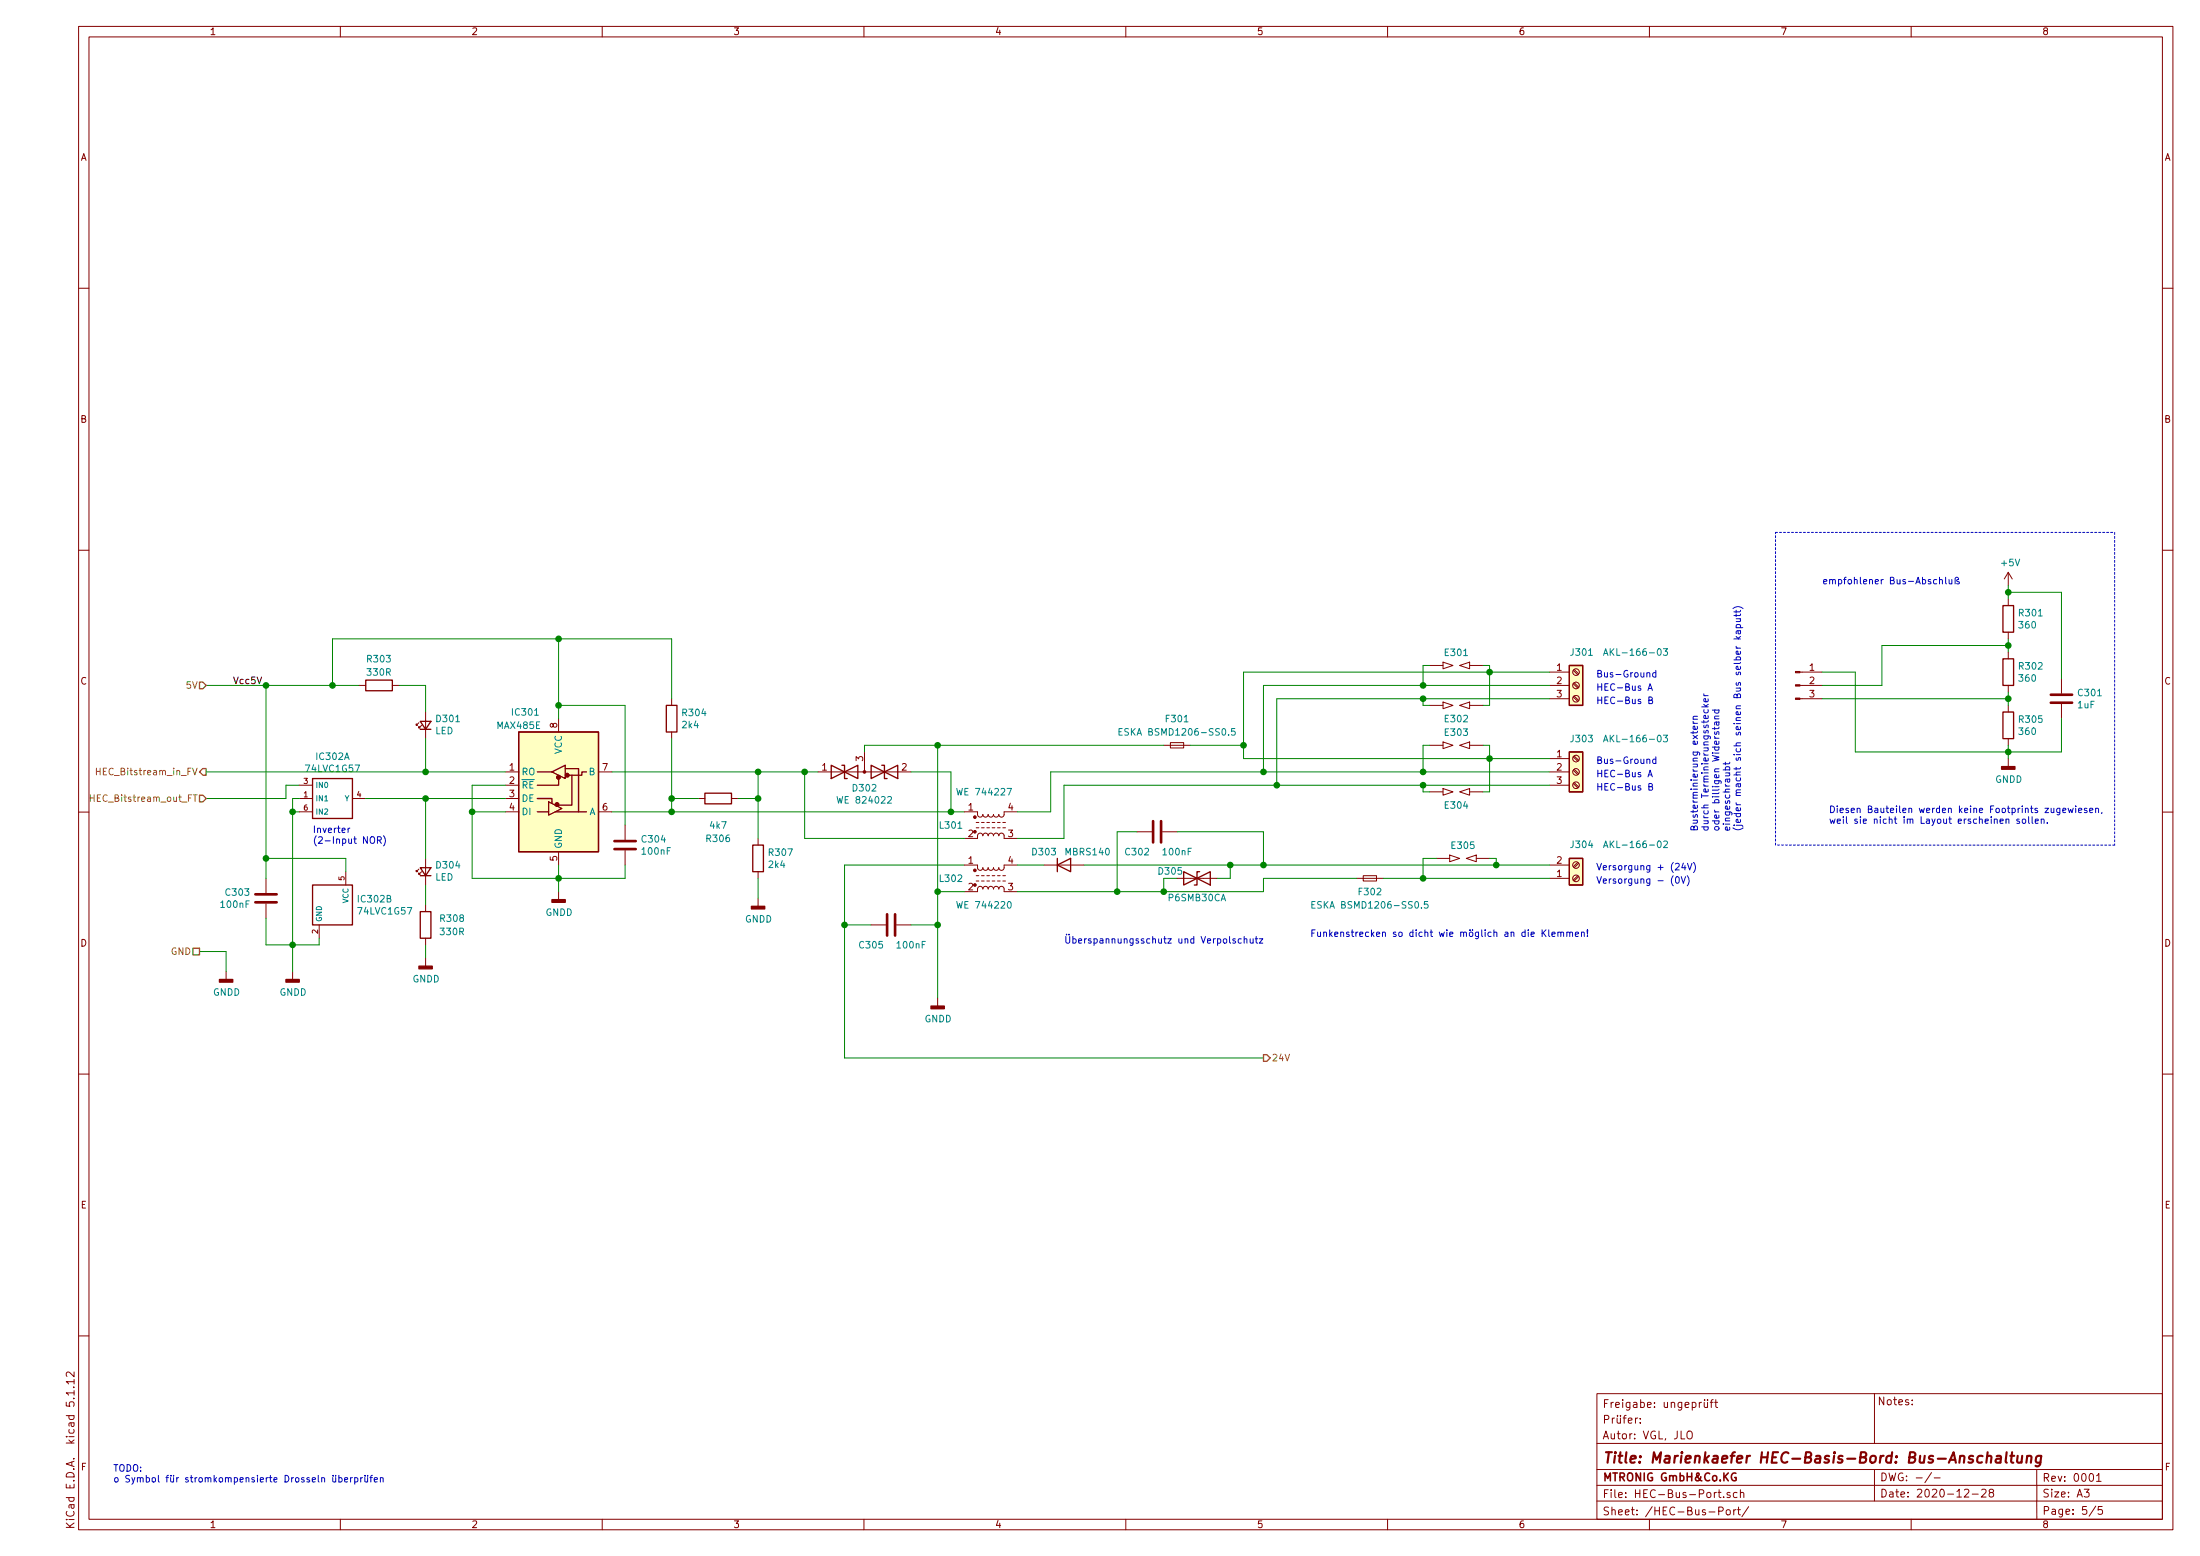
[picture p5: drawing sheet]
<svg xmlns="http://www.w3.org/2000/svg" width="420mm" height="297mm" viewBox="0 0 420 297" stroke-linecap="round" stroke-linejoin="round" font-family="sans-serif">
<g fill="none" stroke="#840000" stroke-width=".19">
<path d="M15 5h400v287h-400zM17 7h396v283h-396zM65 5v2M115 5v2M165 5v2M215 5v2M265 5v2M315 5v2M365 5v2M15 55h2M413 55h2M15 105h2"/>
<path d="M383.5 109.3v2.5M383.5 114.3v1.3M383.5 109.3l-.7 1.2M383.5 109.3l.8 1.2M413 105h2M68.6 130.8h1.2M74.9 130.8h1.3M80 138l-.5 .5v-.3v.3h.3M80.5 138.5l-.5 .5v-.3v.3h.3M81.3 135.9v5.1M106.7 137.2v2.5M128.3 133.4v1.3"/>
<path d="M128.3 139.7v1.3M273 134.7h2.6M273 127h2.6M275.6 134l1.9 .7-1.9 .6zM275.6 126.4l1.9 .6-1.9 .7zM278.8 134.7l1.9-.7v1.3zM278.8 127l1.9-.6v1.3zM280.7 134.7h2.5M280.7 127h2.5M295.9 130.8h3.8M295.9 128.3h3.8M295.9 133.4h3.8"/>
<path d="M300.5 133.1l.8 .8M300.5 130.5l.8 .9M300.5 128l.8 .8M300.6 132.9l.9 .8M300.6 130.3l.9 .9M300.6 127.8l.9 .8M343.8 130.8h4.2M343.8 128.3h4.2M343.8 133.4h4.2M383.5 120.7v1.3M383.5 124.5v1.3M383.5 130.8v1.3"/>
<path d="M383.5 134.7v1.2M393.7 129.6v2.8M393.7 134.4v2.8M15 155h2M57.1 149.9h2.6M57.1 152.4h2.6M57.1 155h2.6M67.3 152.4h2.5M96.5 147.4h2.6M96.5 149.9h2.6M96.5 152.4h2.6M96.5 155h2.6"/>
<path d="M107.9 146.7h.1M114.3 147.4h2.5M114.3 155h2.5M119.4 157.5v2.8M133.3 152.4h1.3M139.7 152.4h1.3M156.2 147.4h17.8M165.1 143.5v3.9M184.1 155h2.6v.7l.4 .3 .4-.1 .2-.4 .1 .3 .3 .2 .4-.1 .2-.4 .1 .3 .4 .2 .3-.1 .2-.4 .4 .5 .5-.1 .2-.4 .1 .4 .5 .1 .3-.3 .1-.7h2.5M186.4 158h.5M186.4 157h.5M187.5 158h.5"/>
<path d="M187.5 157h.5M188.5 158h.5M188.5 157h.5M189.5 158h.5M189.5 157h.5M190.5 158h.5M190.5 157h.5M191.5 158h.5M191.5 157h.5M217.2 158.8h2.8M222 158.8h2.8M222.2 142.3h5.1"/>
<path d="M223.5 141.8h2.6v1h-2.6zM273 142.3h2.6M273 151.2h2.6M275.6 150.5l1.9 .7-1.9 .6zM275.6 141.6l1.9 .7-1.9 .6zM278.8 151.2l1.9-.7v1.3zM278.8 142.3l1.9-.7v1.3zM280.7 142.3h2.5M280.7 151.2h2.5M295.9 144.8h3.8M295.9 147.4h3.8M295.9 149.9h3.8"/>
<path d="M300.5 149.6l.8 .8M300.5 147l.8 .9M300.5 144.5l.8 .8M300.6 149.4l.9 .8M300.6 146.8l.9 .9M300.6 144.3l.9 .8M383.5 141v1.3M383.5 144.8v1.5M413 155h2M50.8 167.7v2.8M50.8 172.5v2.8M61 176.6v2.5"/>
<path d="M66 166.4v2.5M80 165.9l-.5 .5v-.2v.2h.3M80.5 166.4l-.5 .5v-.2v.2h.3M81.3 163.9v5M81.3 172.8v1.2M81.3 179.1v1.3M106.7 162.6v2.5M106.7 170.2v1.5M119.4 162.3v2.8M144.8 160.1v1.2M144.8 166.4v1.3M144.8 171.5v1.5"/>
<path d="M166.4 176.6h2.8M171.2 176.6h2.8M184.1 160.1h2.6v-.7l.4-.4 .4 .2 .2 .3 .1-.3 .3-.2 .4 .2 .2 .3 .1-.3 .3-.2 .5 .2 .1 .3 .2-.3 .2-.2 .5 .2 .2 .3 .2-.4 .3-.1 .4 .4 .1 .7h2.5M184.1 170.2h2.6v-.7l.4-.3 .4 .1 .2 .4 .1-.3 .3-.2 .4 .1 .2 .4 .1-.3 .3-.2 .5 .1 .1 .4 .2-.3 .2-.2 .5 .1 .2 .4 .2-.4 .3-.1 .4 .3 .1 .7h2.5M184.1 165.1h2.6v.7l.4 .4 .4-.1 .2-.5 .1 .3 .3 .3 .4-.1 .2-.5 .1 .3 .4 .3 .3-.1 .2-.5 .4 .5h.5l.2-.5 .1 .4 .5 .2 .3-.4 .1-.7h2.5M186.4 168.2h.5M186.4 167.2h.5M187.5 168.2h.5M187.5 167.2h.5M188.5 168.2h.5M188.5 167.2h.5M189.5 168.2h.5"/>
<path d="M189.5 167.2h.5M190.5 168.2h.5M190.5 167.2h.5M191.5 168.2h.5M191.5 167.2h.5M199.4 165.1h7.6M224.8 167.7h7.6M259.1 167.7h5.1M260.3 167.2h2.6v1h-2.6zM274.3 163.9h2.6M276.9 163.2l1.9 .7-1.9 .6zM280 163.9l1.9-.7v1.3z"/>
<path d="M281.9 163.9h2.6M295.9 167.7h3.8M295.9 165.1h3.8M301.3 164.6l-.8 .9M301.3 167.2l-.8 .8M301.5 164.8l-.9 .8M301.5 167.3l-.9 .9M43.2 185.5v1.5M55.9 185.5v1.5M81.3 182.9v1.5M179.1 190.5v1.6M15 205h2"/>
<path d="M413 205h2M15 255h2M413 255h2M14 264.8h.1M14.1 265.9h-1.5l.5 .4M14.1 263.8h-1.5l.5 .4M14.1 261.9v.9l-1-.9-.5 .3 .2 .5M14.1 263.3v.9M14.1 265.5v.8M305 266.1h108v23.9h-108zM305 275.6h108M313.3 271.6v.1"/>
<path d="M313.3 270.8v.1M322.2 273.4a.5 .5 0 0 1 .6-.2 .5 .5 0 0 1 .4 .5v.5a.51 .51 0 0 1-.5 .5 .51 .51 0 0 1-.5-.5zM325 267.7l-.5 .3M325.5 267.7l.1 .9 .3 .1 .2-.1M325.6 267.2v.1M326.1 267.2v.1M326.1 267.7v1M326.6 267.7h.6M327.2 267.2l-.4 .2v1.3M327.5 267.7h.5M327.7 267.2v1.3l.3 .2M358 266v9.5"/>
<path d="M365.2 268.1v.1M365.2 267.3v.1M65 290v2M115 290v2M165 290v2M215 290v2M265 290v2M305 286.5h108M305 283.6h108M305 280.5h108M315 290v2M328.1 284.9h.6"/>
<path d="M328.2 288.5l.8-.1 .1-.2-.1-.4-.2-.1h-.6v1.5M328.3 284.4v1.3l.4 .2M329.2 285.8v.1M329.7 288.3l.3-.1 .4 .1v.8l-.2 .1-.5-.1zM330.4 285a.37 .37 0 0 0-.6 .1l.1 .2 .5 .2 .1 .1-.2 .3-.5-.1M331.1 288.2v1M331.5 288.2l-.3 .1-.1 .2M331.7 285l-.4-.1-.3 .3 .2 .6h.5M331.8 288.2h.6M332 287.7v1.3l.4 .2M332.4 285h.1a.37 .37 0 0 1 .5 .1v.8M332.4 284.4v1.5"/>
<path d="M334 287.6l-1.3 1.9M358 280.5v6M365 290v2M368.9 281.1l-1.3 1.9M369.4 282.1h1.1M375.2 284.4l.5-.1 .3 .4-.9 1.1h.9M376.7 285.2h1.1M378.5 284.4l.5-.1 .2 .1 .1 .3-.9 1.1h.9M380.2 284.9l-.3-.3 .1-.2 .2-.1 .4 .1 .1 .2v.2l-.5 .1-.3 .3v.3l.3 .3h.2l.3-.3v-.4l-.3-.2M389 280.5v6M389 286.5v3.5M398 284.3h1l-.5 .6 .4 .1v.7l-.2 .1-.7-.1"/>
<path d="M400.3 287.5l-1.3 1.9M400.4 281.7l.4-.4v1.5M400.4 282.8h.9M401.5 287.6h-.7l-.1 .7 .2-.1h.5l.1 .3v.5l-.2 .1-.6-.1"/>
<circle cx="301" cy="128.3" r=".63"/>
<circle cx="301" cy="133.4" r=".63"/>
<circle cx="301" cy="130.8" r=".63"/>
<circle cx="301" cy="144.8" r=".63"/>
<circle cx="301" cy="149.9" r=".63"/>
<circle cx="301" cy="147.4" r=".63"/>
<circle cx="301" cy="165.1" r=".63"/>
<circle cx="301" cy="167.7" r=".63"/>
</g>
<g fill="none" stroke="#840000" stroke-width=".41">
<path d="M379.5 278.1l.3-.2 .5 .1-.1 1.2M379.6 277.2l-.3 2M381.3 278h.8l-.1 1.2M382.1 278.4l-.6 .1a.4 .4 0 0 0-.4 .3 .4 .4 0 0 0 .3 .4l.6-.1M383.2 277.2l-.2 1.8 .3 .2M383.9 277.9h.8M384.3 277.2l-.2 1.8v.1l.4 .1M385.3 277.9v1.2a.6 .6 0 0 0 .8 0M386.2 277.9l-.1 1.3M387.1 278.1l.4-.2 .4 .1v1.2M387.2 277.9l-.2 1.3M389.8 277.9l-.3 1.8a.53 .53 0 0 1-.8 .1"/>
<path d="M389.8 278a.68 .68 0 0 0-1 .3v.6l.1 .2 .2 .1 .6-.1"/>
</g>
<path d="M331.5 281.3a.7 .7 0 0 0-.9 .6 .7 .7 0 0 0 .9 .7l.1-.5h-.3" fill="none" stroke="#840000" stroke-width=".3"/>
<g fill="none" stroke="#840000" stroke-width=".25">
<path d="M382.5 115.6h2.1v5.1h-2.1zM69.8 129.8h5.1v2.1h-5.1zM80.3 137.7h2l-1 1.5zM80.3 139.2h2M99.1 139.7h15.2v22.9h-15.2zM127.3 134.7h2v5h-2zM299.7 127h2.6v7.7h-2.6zM382.5 135.9h2.1v5.1h-2.1zM382.5 125.8h2.1v5h-2.1zM59.7 148.6h7.6v7.6h-7.6zM102.6 152.4h2.8v.7M102.6 155h2.2"/>
<path d="M102.6 147.4h2.8M104.8 153.1l2.5 1.2-2.5 1.3zM105.4 147.4l2.5-1.3v2.5zM105.4 153.1v.3M106 155h6M106.7 148.6v1.3h-4.1M107.9 146.7h2.6v8.3M109.2 148v5.7h-2.5M112 147.4h-.9v.6h-2.5M134.6 151.4h5.1v2.1h-5.1zM158.7 146.1v2.5l5.1-2.5v2.5zM160.8 146.1h.5v2.5h.5"/>
<path d="M166.4 146.1v2.5l5-2.5v2.5zM168.4 146.1h.5v2.5h.5M299.7 143.5h2.6v7.7h-2.6zM59.7 168.9h7.6v7.7h-7.6zM80.3 174h2v5.1h-2zM80.3 165.6h2l-1 1.6zM80.3 167.2h2M143.8 161.3h2v5.1h-2zM201.9 165.1l2.6-1.2v2.5zM201.9 163.9v2.5M226.1 166.4l5 2.5v-2.5l-5 2.5zM229.1 166.4h-.5v2.5h-.5"/>
<path d="M299.7 163.9h2.6v5h-2.6z"/>
</g>
<g fill="#840000" stroke="#840000" stroke-width=".25">
<path d="M80 184.4h2.5v.5h-2.5z"/>
<path d="M41.9 187h2.5v.5h-2.5z"/>
<path d="M177.8 192.1h2.5v.5h-2.5z"/>
<path d="M105.4 171.7h2.5v.5h-2.5z"/>
<path d="M54.6 187h2.5v.5h-2.5z"/>
<path d="M382.3 146.3h2.5v.5h-2.5z"/>
<path d="M143.5 173h2.5v.5h-2.5z"/>
<circle cx="106.4" cy="153.6" r=".36"/>
<circle cx="106.7" cy="148.4" r=".36"/>
<circle cx="108.3" cy="148" r=".36"/>
</g>
<g fill="#ffffc2" stroke="#ffffc2" stroke-width=".19">
<path d="M299.7 143.5h2.6v7.7h-2.6z"/>
<path d="M299.7 127h2.6v7.7h-2.6z"/>
<path d="M299.7 163.9h2.6v5h-2.6z"/>
<path d="M99.1 139.7h15.2v22.9h-15.2z"/>
</g>
<g fill="none" stroke="#008484" stroke-width=".19">
<path d="M213.7 139.7h.4M214.3 139.1h-.6v1.2h.6M235.8 139.1h-.6v.6l.5-.1 .2 .2v.3l-.2 .2-.5-.1M306.2 125.1l.5-1.3 .4 1.3M306.3 124.8h.7M317.7 123.8h.8l-.5 .5 .4 .1 .1 .5-.3 .2-.5-.1M159.9 152.1l.2 1.2 .3-.9 .3 .9 .2-1.2M169.5 152.2l.5-.1 .3 .3-.8 .9h.8M182.7 150.5l.3 1.3 .3-.9 .2 .9 .3-1.3M192.3 150.5h.9l-.6 1.3M306.2 141.6l.5-1.3 .4 1.3M306.3 141.3h.7"/>
<path d="M317.7 140.3h.8l-.5 .5 .4 .2 .1 .4-.3 .2-.5-.1M182.7 172.1l.3 1.3 .3-.9 .2 .9 .3-1.3M250.5 172.7h.5M251.2 172.1h-.7v1.3h.7M272.7 172.1h-.6l-.1 .6 .5-.1 .2 .2v.3l-.2 .3-.5-.2M306.2 161.8l.5-1.3 .4 1.3M306.3 161.5h.7M317.7 160.7l.5-.2 .3 .4-.8 .9h.8"/>
</g>
<path d="M391.7 134.1h4M391.7 132.6h4M220.2 156.8v4M221.7 156.8v4M48.8 172.2h4M48.8 170.7h4M117.3 162.1h4.1M117.3 160.6h4.1M169.4 174.5v4.1M170.9 174.5v4.1" fill="none" stroke="#840000" stroke-width=".51"/>
<g fill="#840000" stroke="#840000" stroke-width=".19">
<path d="M342.9 133.3h.9v.2h-.9z"/>
<path d="M342.9 130.7h.9v.3h-.9z"/>
<path d="M342.9 128.2h.9v.2h-.9z"/>
<circle cx="186.2" cy="156" r=".25"/>
<circle cx="165.1" cy="147.4" r=".25"/>
<circle cx="186.2" cy="166.2" r=".25"/>
</g>
<path d="M339.1 101.6h64.8M403.9 101.6v59.7M339.1 161.3v-59.7M403.9 161.3h-64.8" fill="none" stroke="#0000c2" stroke-width=".19" stroke-dasharray=".4 .4"/>
<g fill="none" stroke="#008400" stroke-width=".19">
<path d="M383.5 111.8v2.5M383.5 113.1h10.2v16.5M39.4 130.8h29.2M50.8 130.8v36.9M63.5 130.8v-8.8h64.8v11.4M76.2 130.8h5.1v5.1M106.7 134.7h12.7v22.8M106.7 122v15.2M271.8 133.4v1.3h1.2M273 127h-1.2v3.8M283.2 127h1.3v7.7h-1.3M295.9 128.3h-58.4v16.5h58.4"/>
<path d="M295.9 130.8h-54.6v16.6M295.9 133.4h-52.1v16.5M348 128.3h6.3v15.2h39.4v-6.3M348 133.4h35.5M383.5 123.2h-24.1v7.6h-11.4M383.5 122v2.5M383.5 132.1v2.6M39.4 147.4h57.1M55.9 155h1.2M57.1 149.9h-2.5v2.5h-15.2M57.1 152.4h-1.2v33.1M69.8 152.4h26.7"/>
<path d="M81.3 141v6.4M81.3 152.4v11.5M90.2 155h6.3M96.5 149.9h-6.3v17.8h29.2v-2.6M116.8 147.4h39.4M116.8 155h67.3M128.3 141v14M128.3 152.4h5M141 152.4h3.8M144.8 147.4v12.7M153.7 147.4v12.7h30.4M174 147.4h7.6v7.6"/>
<path d="M179.1 142.3v48.2M217.2 158.8h-3.8v11.4M222.2 142.3h-57.1v1.2M224.8 158.8h16.5v6.3M227.3 142.3h10.2M271.8 149.9v1.3h1.2M273 142.3h-1.2v5.1M283.2 142.3h1.3v8.9h-1.3M295.9 149.9h-92.7v10.2h-8.9M295.9 147.4h-95.2v7.6h-6.4M383.5 142.3v2.5M50.8 163.9h15.2v2.5"/>
<path d="M50.8 175.3v5.1h10.2v-1.3M81.3 168.9v3.9M106.7 165.1v5.1M144.8 167.7v3.8M161.3 176.6h5.1M174 176.6h5.1M179.1 170.2h5M184.1 165.1h-22.8v36.9h80M194.3 165.1h5.1M207 165.1h88.9M224.8 167.7h-2.6v2.5M234.9 165.1v2.6h-2.5"/>
<path d="M259.1 167.7h-17.8v2.5h-47M264.2 167.7h31.7M274.3 163.9h-2.5v3.8M284.5 163.9h1.2v1.2M38.1 181.6h5.1v3.9M81.3 180.4v2.5"/>
</g>
<path d="M38.1 130.2h.6l.7 .6-.7 .7h-.6zM38.1 151.8h.6l.7 .6-.7 .7h-.6zM38.7 146.7h.7v1.3h-.7l-.6-.6zM36.8 181h1.3v1.3h-1.3zM241.3 201.3h.6l.7 .7-.7 .6h-.6z" fill="none" stroke="#848400" stroke-width=".25"/>
<path d="M17.2 151.7v1.3M17.2 152.3h.8M18.4 146.6v1.3M18.4 147.3h.7M36.8 146.6l.4 1.3 .4-1.3M36.9 151.7h.7" fill="none" stroke="#848400" stroke-width=".19"/>
<g fill="none" stroke="#0000c2" stroke-width=".19">
<path d="M331 116.2a1.4 1.4 0 0 1 1.9 0M331.6 119.8h1.2M331.6 118.1h.8M331.6 116.5v.5M331.6 117.2v.5M331.6 119.8v-.4l.2-.2 .6 .1v.5M332.3 118.1l.1 .2v.3l-.8 .1M332.4 117.2l-.2 .3h-1.1M332.4 116.5l-.2 .3h-1.1M369.9 110.7l-.4-.1-.2 .3 .1 .5h.5M370.4 110.8l.5-.1 .1 .8M370.4 110.2v1.3"/>
<path d="M371.6 110.2v1.1l.2 .2M372.2 110.6l.1 .8 .3 .1 .2-.2M372.8 110.6v.9M373.7 111.4h.5v-.3l-.5-.2v-.2l.3-.1a.34 .34 0 0 0-.2-.4 .34 .34 0 0 0-.4 .3v1M314.5 128.5h.5l.1 .7M314.7 131.8l.4-1.3 .5 1.3M314.8 131.4h.6M314.9 133.7l.5-.1 .1-.4-.6-.1v1.2h.5l.2-.1v-.3l-.3-.2M316.2 128.5l-.3-.1-.3 .2 .1 .6h.5M316.2 128v1.2M323.3 137.7l.3 .4M323.3 139.6v.5"/>
<path d="M323.3 138.1h.9M323.3 137.3h.9M324.1 138.7l.1 .4-.2 .1h-.6v-.5l.2-.1 .1 .6M324.2 139.6l-.2 .3h-1.1M324.2 136.7l-.8 .1-.1 .3 .2 .2M325 134.9h1.2M325.4 132.4l.2 .4M325.4 134.5l.5 .4M325.4 132.8h.8M325.5 135.5l-.1 .4 .2 .2 .6-.1v-.5M326.2 133.4v.4l-.1 .2-.6-.1v-.5h.2l.1 .6M326.2 134.5l-.4 .3"/>
<path d="M327 135.5h1.3M327.5 138.8v.5M327.5 137.2h.8M327.5 135.5v.4l.2 .2 .5-.1v-.5M327.8 137.8v.5l.2 .1h.2v-.6M328.3 138.8l-.2 .3h-1.1M328.3 137.8l-.8 .1v.5M328.3 136.7h-.8v.3l.1 .2M331.1 122h1.3M331.6 123.4l.2 .3M331.6 123.7h.8M331.6 121.5l.5 .5"/>
<path d="M331.9 120.4v.4l.2 .2h.3v-.6M332.4 124.3v.4l-.2 .2-.6-.1v-.5h.3l.1 .6M332.4 120.4l-.8 .1v.5M332.4 121.5l-.5 .4M66.5 158.1v.8M66.8 158.1l-.3 .2M70.8 159.9l.2-.2a.45 .45 0 0 1 .6 .5l-.2 .7h-.5a.92 .92 0 0 1-.1-1zM73.2 159.5a1.4 1.4 0 0 1 0 2M314.5 145h.5l.1 .8M314.7 148.3l.4-1.3 .5 1.3M314.8 147.9h.6M314.9 150.2l.5-.1 .1-.4-.6-.1v1.2h.5l.2-.1v-.3l-.3-.2"/>
<path d="M316.2 145l-.3-.1-.3 .2 .1 .6h.5M316.2 144.5v1.3M329.1 147h1.3M329.5 145.5v.5M329.6 147l-.1-.4 .2-.2 .6 .1v.5M330.4 145.5l-.2 .3h-1.1M383.1 156.5l.5-.1 .1 .8M383.1 156.3v.9M385.6 156.4l-.2-.1-.2 .2v.2l.4 .1v.3h-.4M386.3 156.5l.1-.2 .4 .2 .1 .5-.2 .1-.3 .1-.1-.1zM387.4 155.9v1.1l.2 .2M388.1 155.9v1.1l.2 .2"/>
<path d="M388.7 156.8l.6-.1-.1-.3-.3-.1-.2 .2v.6h.5M389.8 156.5l.2-.2 .3 .1 .1 .8M389.8 156.3v.9M391 157.1v.1M393.4 154.3l-.1 1.1-.1 .2-.3-.1M393.4 154.3h-.4l-.2 .2 .1 .6h.5M394 154.7l.5-.1v-.3h-.4l-.1 .2v.6h.5M395 154.3l.2 .8 .3-.6 .2 .6 .2-.8M396.4 153.9v.1M396.4 154.3v.8M397 154.7l.6-.1-.1-.3h-.3l-.2 .2v.6h.5M398.6 154.3h-.4l-.1 .2v.1l.5 .2v.3h-.5"/>
<path d="M399.1 154.7l.6-.1-.1-.3h-.3l-.2 .2v.6h.5M400.2 154.4l.2-.1h.3l.1 .8M400.2 154.3v.8M401.4 155.1l-.1 .2M72.1 160.4l.6-.1 .1-.1-.1-.3-.6-.2v1.3M72.4 160.4l.4 .6M235.9 179.3l-.3-.1-.2 .2 .1 .2 .4 .1v.3h-.5M237.1 179.3l-.4-.1-.2 .2 .1 .6h.5M237.6 179.3l.2-.1 .3 .1 .1 .7M237.6 178.8v1.2M238.8 179.2v.8l.5-.1M239.3 179.2v.8"/>
<path d="M239.7 179.2h.5M239.9 178.8v1.1l.3 .1M240.5 179.2h.7l-.7 .8h.7M294.5 177.5v1.3M294.7 178.1l.5 .7M295.2 177.5l-.7 .7M295.8 177.5v1.1l.2 .2M296.4 178.3l.6-.1v-.2l-.4-.1-.2 .2 .1 .6h.5M297.5 178.1l.5-.1 .1 .8M297.5 177.9v.9M298.1 178.1l.2-.2 .3 .1v.8M299.2 178.1l.2-.2 .3 .1 .1 .8"/>
<path d="M299.2 177.9v.9M299.8 178.1l.2-.2 .3 .1v.8M300.9 178.3l.6-.1-.1-.2-.3-.1-.2 .2v.6h.5M302 178.1l.2-.2 .3 .1 .1 .8M302 177.9v.9M303.2 178.6v.2M303.2 177.5v.8M319.6 167.2a1.47 1.47 0 0 0 0 1.9M320.2 167.4l.1-.1a.69 .69 0 0 1 .4 .7 .69 .69 0 0 1-.4 .6 .83 .83 0 0 1-.1-1.2zM321.1 167.3l.4 1.3 .4-1.3M321.5 164.8l-.3 .8h.8M321.8 165.2v.9"/>
<path d="M322.2 167.2a1.47 1.47 0 0 1 0 1.9M322.3 164.8l.4 1.3 .4-1.3M323.4 164.6a1.4 1.4 0 0 1 0 2M63.6 282.1v.8h.3l.2-.1M64.1 281.6v.2M64.1 282.1v.8M64.7 282.1h.4l.2 .2-.1 .6h-.5M64.7 281.6v1.3M65.8 282.5l.6-.1-.1-.3h-.3l-.2 .2 .1 .6h.4M67 282.1v.8M67.3 282.1l-.3 .2M67.7 282.1h.4l.3 .2-.2 .6h-.5"/>
<path d="M67.7 282.1v1.2M68.9 282.1v.8M69.2 282.1l-.3 .2M69.7 282.1v.8h.3l.2-.1M69.7 281.6v.2M70.2 281.6v.2M70.2 282.1v.8M70.6 282.1h.5M71.1 281.6l-.3 .2v1.1M71.5 282.5l.6-.1-.1-.3h-.3l-.2 .2 .1 .6h.4M72.6 282.2l.2-.1h.3l.1 .8M72.6 282.1v.8"/>
</g>
<g fill="#008400" stroke="#008400" stroke-width=".25">
<circle cx="106.7" cy="122" r=".51"/>
<circle cx="213.4" cy="170.2" r=".51"/>
<circle cx="285.7" cy="165.1" r=".51"/>
<circle cx="284.5" cy="144.8" r=".51"/>
<circle cx="106.7" cy="134.7" r=".51"/>
<circle cx="55.9" cy="155" r=".51"/>
<circle cx="55.9" cy="180.4" r=".51"/>
<circle cx="271.8" cy="167.7" r=".51"/>
<circle cx="271.8" cy="130.8" r=".51"/>
<circle cx="50.8" cy="130.8" r=".51"/>
<circle cx="81.3" cy="147.4" r=".51"/>
<circle cx="271.8" cy="133.4" r=".51"/>
<circle cx="81.3" cy="152.4" r=".51"/>
<circle cx="284.5" cy="128.3" r=".51"/>
<circle cx="271.8" cy="149.9" r=".51"/>
<circle cx="161.3" cy="176.6" r=".51"/>
<circle cx="271.8" cy="147.4" r=".51"/>
<circle cx="222.3" cy="170.2" r=".51"/>
<circle cx="50.8" cy="163.9" r=".51"/>
<circle cx="243.8" cy="149.9" r=".51"/>
<circle cx="383.5" cy="123.2" r=".51"/>
<circle cx="241.3" cy="147.4" r=".51"/>
<circle cx="383.5" cy="113.1" r=".51"/>
<circle cx="237.5" cy="142.3" r=".51"/>
<circle cx="181.6" cy="155" r=".51"/>
<circle cx="383.5" cy="143.5" r=".51"/>
<circle cx="153.7" cy="147.4" r=".51"/>
<circle cx="128.3" cy="155" r=".51"/>
<circle cx="383.5" cy="133.4" r=".51"/>
<circle cx="144.8" cy="147.4" r=".51"/>
<circle cx="179.1" cy="176.6" r=".51"/>
<circle cx="128.3" cy="152.4" r=".51"/>
<circle cx="144.8" cy="152.4" r=".51"/>
<circle cx="179.1" cy="170.2" r=".51"/>
<circle cx="179.1" cy="142.3" r=".51"/>
<circle cx="106.7" cy="167.7" r=".51"/>
<circle cx="235" cy="165.1" r=".51"/>
<circle cx="90.2" cy="155" r=".51"/>
<circle cx="63.5" cy="130.8" r=".51"/>
<circle cx="241.3" cy="165.1" r=".51"/>
</g>
<text font-size="2.8" fill="#840000" x="306" y="279.3">Title: Marienkaefer HEC-Basis-Bord: Bus-Anschaltung</text>
<g font-size="2.1" fill="#840000">
<text x="306" y="268.8">Freigabe: ungeprüft</text>
<text x="358.5" y="268.3">Notes:</text>
<text x="306" y="274.8">Autor: VGL, JLO</text>
<text x="306" y="271.8">Prüfer:</text>
<text x="306" y="286">File: HEC-Bus-Port.sch</text>
<text x="306" y="282.8">MTRONIG GmbH&amp;Co.KG</text>
<text x="359" y="285.9">Date: 2020-12-28</text>
<text x="359" y="282.8">DWG: -/-</text>
<text x="390" y="282.9">Rev: 0001</text>
<text x="390" y="285.9">Size: A3</text>
<text x="14.2" y="292" transform="rotate(-90 14.2 292)">KiCad E.D.A. kicad 5.1.12</text>
<text x="306" y="289.3">Sheet: /HEC-Bus-Port/</text>
<text x="390" y="289.2">Page: 5/5</text>
</g>
<g font-size="1.8" fill="#840000">
<text x="40" y="6.7">1</text>
<text x="90" y="6.7">2</text>
<text x="140" y="6.7">3</text>
<text x="190" y="6.7">4</text>
<text x="240" y="6.7">5</text>
<text x="290" y="6.7">6</text>
<text x="340" y="6.7">7</text>
<text x="390" y="6.7">8</text>
<text x="15.4" y="30.7">A</text>
<text x="413.4" y="30.7">A</text>
<text x="15.4" y="80.7">B</text>
<text x="413.4" y="80.7">B</text>
<text x="15.4" y="130.7">C</text>
<text x="297.3" y="128.1">1</text>
<text x="297.3" y="130.6">2</text>
<text x="345.6" y="128.1">1</text>
<text x="345.6" y="130.6">2</text>
<text x="413.4" y="130.7">C</text>
<text x="297.3" y="133.1">3</text>
<text x="345.6" y="133.1">3</text>
<text x="106.4" y="138.9" transform="rotate(-90 106.4 138.9)">8</text>
<text x="97.3" y="147.1">1</text>
<text x="97.3" y="149.6">2</text>
<text x="115.1" y="147.1">7</text>
<text x="157" y="147.1">1</text>
<text x="164.8" y="145.3" transform="rotate(-90 164.8 145.3)">3</text>
<text x="172.2" y="147.1">2</text>
<text x="297.3" y="144.6">1</text>
<text x="297.3" y="147.1">2</text>
<text x="297.3" y="149.6">3</text>
<text x="97.3" y="152.2">3</text>
<text x="97.3" y="154.7">4</text>
<text x="115.1" y="154.7">6</text>
<text x="184.9" y="154.7">1</text>
<text x="192.6" y="154.7">4</text>
<text x="184.9" y="159.8">2</text>
<text x="192.6" y="159.8">3</text>
<text x="106.4" y="164.3" transform="rotate(-90 106.4 164.3)">5</text>
<text x="184.9" y="164.9">1</text>
<text x="192.6" y="164.9">4</text>
<text x="297.3" y="167.4">1</text>
<text x="297.3" y="164.9">2</text>
<text x="184.9" y="170">2</text>
<text x="192.6" y="170">3</text>
<text x="15.4" y="180.7">D</text>
<text x="413.4" y="180.7">D</text>
<text x="15.4" y="230.7">E</text>
<text x="413.4" y="230.7">E</text>
<text x="15.5" y="280.7">F</text>
<text x="413.5" y="280.7">F</text>
<text x="40" y="291.7">1</text>
<text x="90" y="291.7">2</text>
<text x="140" y="291.7">3</text>
<text x="190" y="291.7">4</text>
<text x="240" y="291.7">5</text>
<text x="290" y="291.7">6</text>
<text x="340" y="291.7">7</text>
<text x="390" y="291.7">8</text>
</g>
<g font-size="1.8" fill="#0000c2">
<text x="348" y="111.5">empfohlener Bus-Abschluß</text>
<text x="304.8" y="131.9">HEC-Bus A</text>
<text x="304.8" y="129.3">Bus-Ground</text>
<text x="304.8" y="134.4">HEC-Bus B</text>
<text x="304.8" y="145.8">Bus-Ground</text>
<text x="304.8" y="148.4">HEC-Bus A</text>
<text x="304.8" y="150.9">HEC-Bus B</text>
<text x="349.2" y="155.2">Diesen Bauteilen werden keine Footprints zugewiesen,</text>
<text x="59.7" y="159">Inverter</text>
<text x="59.7" y="161.1">(2-Input NOR)</text>
<text x="324.3" y="158.8" transform="rotate(-90 324.3 158.8)">Busterminierung extern</text>
<text x="326.3" y="158.8" transform="rotate(-90 326.3 158.8)">durch Terminierungsstecker</text>
<text x="328.4" y="158.8" transform="rotate(-90 328.4 158.8)">oder billigen Widerstand</text>
<text x="330.4" y="158.8" transform="rotate(-90 330.4 158.8)">eingeschraubt</text>
<text x="332.5" y="158.8" transform="rotate(-90 332.5 158.8)">(jeder macht sich seinen Bus selber kaputt)</text>
<text x="349.2" y="157.3">weil sie nicht im Layout erscheinen sollen.</text>
<text x="304.8" y="166.2">Versorgung + (24V)</text>
<text x="304.8" y="168.7">Versorgung - (0V)</text>
<text x="250.2" y="178.9">Funkenstrecken so dicht wie möglich an die Klemmen!</text>
<text x="203.2" y="180.1">Überspannungsschutz und Verpolschutz</text>
<text x="21.6" y="280.9">TODO:</text>
<text x="21.6" y="283">o Symbol für stromkompensierte Drosseln überprüfen</text>
</g>
<g font-size="1.8" fill="#008484">
<text x="382.3" y="108.1">+5V</text>
<text x="385.7" y="117.7">R301</text>
<text x="385.7" y="120">360</text>
<text x="276.1" y="125.2">E301</text>
<text x="300.1" y="125.2">J301</text>
<text x="307.6" y="125.2">AKL-166-03</text>
<text x="70.3" y="126.5">R303</text>
<text x="70.3" y="129">330R</text>
<text x="385.7" y="127.8">R302</text>
<text x="385.7" y="130.1">360</text>
<text x="83.5" y="137.9">D301</text>
<text x="98" y="136.6">IC301</text>
<text x="130.5" y="136.7">R304</text>
<text x="222.8" y="137.9">F301</text>
<text x="276.1" y="137.9">E302</text>
<text x="385.7" y="138">R305</text>
<text x="396.8" y="135.2">1uF</text>
<text x="397" y="132.9">C301</text>
<text x="83.1" y="140.2">LED</text>
<text x="95" y="139.2">MAX485E</text>
<text x="107.3" y="144" transform="rotate(-90 107.3 144)">VCC</text>
<text x="130.4" y="139">2k4</text>
<text x="214.8" y="140.4">ESKA BSMD1206-SS0.5</text>
<text x="276.1" y="140.5">E303</text>
<text x="300.1" y="141.7">J303</text>
<text x="307.6" y="141.7">AKL-166-03</text>
<text x="385.7" y="140.3">360</text>
<text x="58.6" y="147.4">74LVC1G57</text>
<text x="60.5" y="145.1">IC302A</text>
<text x="99.6" y="148">RO</text>
<text x="112.5" y="148">B</text>
<text x="381.1" y="149.4">GNDD</text>
<text x="99.6" y="150.5">RE</text>
<text x="99.6" y="153.1">DE</text>
<text x="99.6" y="155.6">DI</text>
<text x="112.5" y="155.6">A</text>
<text x="160.5" y="153.4">WE 824022</text>
<text x="163" y="151.1">D302</text>
<text x="183.3" y="151.9">WE 744227</text>
<text x="276.1" y="154.4">E304</text>
<text x="122.7" y="160.8">C304</text>
<text x="135.1" y="160.7">R306</text>
<text x="135.7" y="158.2">4k7</text>
<text x="179.6" y="158.2">L301</text>
<text x="300.1" y="161.9">J304</text>
<text x="307.6" y="161.9">AKL-166-02</text>
<text x="83.5" y="165.8">D304</text>
<text x="107.3" y="162.1" transform="rotate(-90 107.3 162.1)">GND</text>
<text x="122.8" y="163.2">100nF</text>
<text x="146.9" y="165.7">2k4</text>
<text x="147" y="163.4">R307</text>
<text x="197.3" y="163.3">D303</text>
<text x="203.6" y="163.3">MBRS140</text>
<text x="215.1" y="163.3">C302</text>
<text x="221.4" y="167">D305</text>
<text x="222.2" y="163.3">100nF</text>
<text x="277.3" y="162.1">E305</text>
<text x="42.3" y="173.3">100nF</text>
<text x="43.2" y="171">C303</text>
<text x="68.5" y="172.3">IC302B</text>
<text x="83.1" y="168.1">LED</text>
<text x="179.6" y="168.4">L302</text>
<text x="183.3" y="173.4">WE 744220</text>
<text x="223.3" y="172">P6SMB30CA</text>
<text x="251.6" y="173.4">ESKA BSMD1206-SS0.5</text>
<text x="259.6" y="170.9">F302</text>
<text x="68.6" y="174.6">74LVC1G57</text>
<text x="84.2" y="176">R308</text>
<text x="84.2" y="178.5">330R</text>
<text x="104.2" y="174.8">GNDD</text>
<text x="142.3" y="176.1">GNDD</text>
<text x="164.3" y="181.1">C305</text>
<text x="171.4" y="181.1">100nF</text>
<text x="40.7" y="190.1">GNDD</text>
<text x="53.4" y="190.1">GNDD</text>
<text x="78.8" y="187.5">GNDD</text>
<text x="176.6" y="195.2">GNDD</text>
</g>
<g font-size="1.8" fill="#848400">
<text x="35.7" y="131.5">5V</text>
<text x="19.2" y="148">HEC_Bitstream_in_FV</text>
<text x="18.1" y="153.1">HEC_Bitstream_out_FT</text>
<text x="32.6" y="182.3">GND</text>
<text x="242.8" y="202.6">24V</text>
</g>
<text font-size="1.8" x="44.4" y="130.6">Vcc5V</text>
<g font-size="1.4" fill="#840000">
<text x="58" y="149.6">3</text>
<text x="58" y="152.2">1</text>
<text x="58" y="154.7">6</text>
<text x="68.2" y="152.2">4</text>
<text x="65.8" y="168.1" transform="rotate(-90 65.8 168.1)">5</text>
<text x="60.7" y="178.2" transform="rotate(-90 60.7 178.2)">2</text>
</g>
<g font-size="1.4" fill="#008484">
<text x="60.2" y="152.9">IN1</text>
<text x="60.2" y="150.4">IN0</text>
<text x="60.2" y="155.5">IN2</text>
<text x="65.9" y="152.9">Y</text>
<text x="66.5" y="172.5" transform="rotate(-90 66.5 172.5)">VCC</text>
<text x="61.5" y="176.1" transform="rotate(-90 61.5 176.1)">GND</text>
</g>
</svg>
